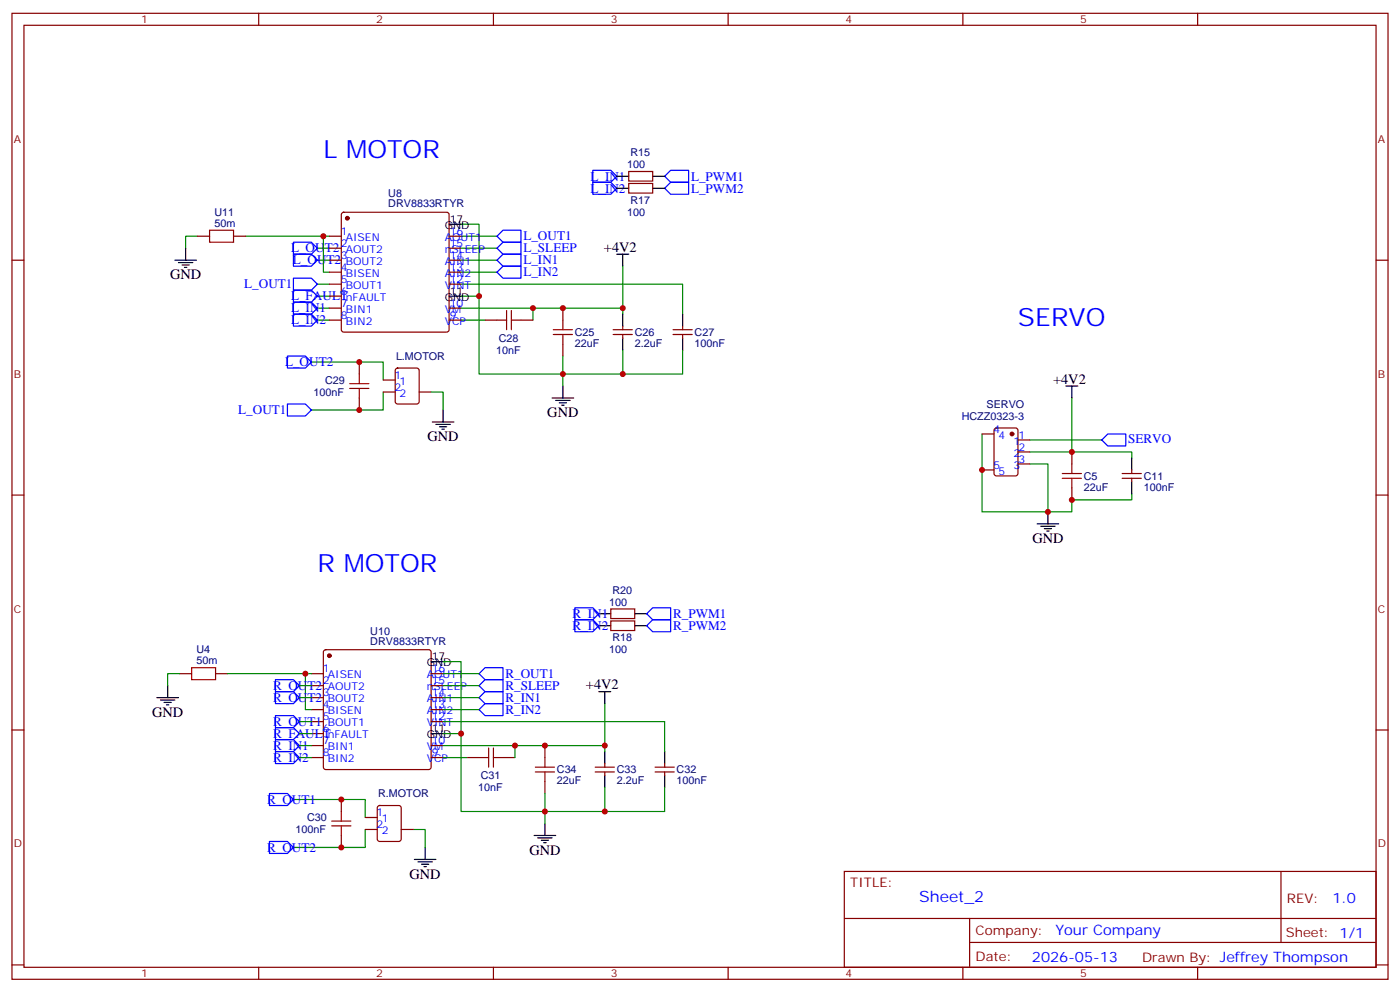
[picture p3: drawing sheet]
<svg xmlns="http://www.w3.org/2000/svg" width="412mm" height="292mm" viewBox="0 0 412 292" stroke-linecap="round" stroke-linejoin="round" font-family="sans-serif">
<g fill="none" stroke="#870000" stroke-width=".35">
<path d="M3.5 3.9h405.4v284.4h-405.4zM7.1 7.4h398.2v277.3h-398.2zM76.2 3.9v3.5M145.3 3.9v3.5M214.5 3.9v3.5M283.6 3.9v3.5M352.8 3.9v3.5M185.2 54h7.1v2.8h-7.1zM185.2 50.5h7.1v2.8h-7.1zM3.5 76.6h3.6M58.2 69.5h3.5M68.8 69.5h3.5"/>
<path d="M97 76.6h3.5M97 69.5h3.5M97 73.1h3.5M100.8 62.7l.4-.2h30.4l.5 .2 .2 .5v33.8l-.2 .5-.5 .3h-30.4l-.5-.3-.2-.5v-33.8zM132.3 76.6h3.5M132.3 69.5h3.5M132.3 73.1h3.5M405.3 76.6h3.6M97 94.2h3.5M97 80.1h3.5M97 83.6h3.5M97 87.2h3.5"/>
<path d="M97 90.7h3.5M132.3 94.2h3.5M132.3 80.1h3.5M132.3 83.6h3.5M132.3 90.7h3.5M142.9 94.2h3.5M153.5 94.2h3.5M165.8 90.7v3.5M180.6 98.5h5.7M180.6 97h5.7M183.4 96v1M183.4 98.5v1"/>
<path d="M198.3 98.5h5.6M198.3 97h5.6M201.1 96v1M201.1 98.5v1M105.8 106.6v3.5M105.8 117.2v3.5M112.9 111.9h3.5M112.9 115.4h3.5M116.7 108.5l.4-.2h5.7l.6 .5 .1 9.4-.5 .7h-5.9l-.6-.4-.1-9.5zM123.5 115.4h3.5M165.8 101.3v3.5M289.3 127.7h3.5"/>
<path d="M289.3 138.3h3.5M293 126.2l.5-.2h5.7l.6 .4 .1 13-.5 .6-5.9 .1-.6-.5-.1-12.9zM299.9 129.5h3.5M299.9 133h3.5M299.9 136.6h3.5M315.7 133v3.6M330.6 139.4h5.6M333.4 138.3v1.1M3.5 145.7h3.6M315.7 143.6v3.5M330.6 140.8h5.6M333.4 140.8v1.1"/>
<path d="M405.3 145.7h3.6M179.9 179.2h7.1v2.9h-7.1zM52.9 198.3h3.5M63.5 198.3h3.5M91.7 198.3h3.5M95.5 191.4l.5-.2h30.3l.5 .2 .2 .5v33.9l-.2 .5-.5 .2h-30.3l-.5-.2-.3-.5v-33.9zM127 198.3h3.5M179.9 182.8h7.1v2.8h-7.1zM3.5 214.9h3.6M91.7 201.8h3.5M91.7 205.4h3.5M91.7 208.9h3.5"/>
<path d="M91.7 212.4h3.5M91.7 215.9h3.5M91.7 219.5h3.5M127 201.8h3.5M127 205.4h3.5M127 208.9h3.5M127 212.4h3.5M127 219.5h3.5M160.5 219.5v3.5M405.3 214.9h3.6M91.7 223h3.5M100.5 235.3v3.6"/>
<path d="M111.4 237.3l.4-.2h5.7l.6 .4 .1 9.5-.5 .6-5.9 .1-.6-.5-.1-9.4zM127 223h3.5M137.6 223h3.5M148.2 223h3.5M160.5 230v3.6M175.3 227.2h5.7M175.3 225.8h5.7M178.2 224.8v1M178.2 227.2v1.1M193 227.2h5.6M193 225.8h5.6M195.8 224.8v1"/>
<path d="M195.8 227.2v1.1M100.5 245.9v3.5M107.6 240.6h3.5M107.6 244.2h3.5M118.2 244.2h3.5M248.7 256.5h156.6v28.2h-156.6zM377.3 256.5v20.9M248.7 270.4h156.5M285.6 277.4h119.6M285.6 270.4v14.1M3.5 284h3.6M76.2 284.7v3.6"/>
<path d="M145.3 284.7v3.6M214.5 284.7v3.6M283.6 284.7v3.6M352.8 284.7v3.6M405.3 284h3.6"/>
</g>
<g fill="#870000" stroke="#870000" stroke-width=".35">
<circle cx="97" cy="193" r=".53"/>
<circle cx="102.3" cy="64.2" r=".53"/>
<circle cx="298.1" cy="127.7" r=".53"/>
</g>
<g fill="none" stroke="#000" stroke-width=".35">
<path d="M181.7 55.4h3.5M181.7 51.9h3.5M192.3 55.4h3.5M192.3 51.9h3.5M51.5 76.6h6.4M52.6 77.3h4.2M53.6 78h2.1M54.3 78.7h.7M54.7 73.1v3.5M132.3 66h3.5M181.7 74.8h3.5M183.4 74.8v3.6"/>
<path d="M132.3 87.2h3.5M183.4 92.5v3.5M183.4 99.5v3.5M201.1 92.5v3.5M201.1 99.5v3.5M162.6 117.2h6.4M163.7 117.9h4.2M164.7 118.6h2.2M165.5 119.3h.7M165.8 113.6v3.6M314 113.6h3.5M315.7 113.6v3.6"/>
<path d="M127.4 124.2h6.3M128.4 124.9h4.2M129.5 125.6h2.1M130.2 126.3h.7M130.5 120.7v3.5M333.4 134.8v3.5M305.5 154.2h6.4M306.6 154.9h4.2M307.6 155.6h2.1M308.3 156.3h.7M308.7 150.7v3.5M333.4 141.9v3.5"/>
<path d="M127 194.8h3.5M176.4 180.7h3.5M176.4 184.2h3.5M187 180.7h3.5M187 184.2h3.5M46.2 205.4h6.4M47.3 206.1h4.2M48.3 206.8h2.1M49 207.5h.7M49.4 201.8v3.6M127 215.9h3.5M176.4 203.6h3.5"/>
<path d="M178.2 203.6v3.5M178.2 221.2v3.6M178.2 228.3v3.5M195.8 221.2v3.6M195.8 228.3v3.5M122.1 253h6.3M123.1 253.7h4.3M124.2 254.4h2.1M124.9 255.1h.7M125.2 249.4v3.6M157.3 245.9h6.4M158.4 246.6h4.2"/>
<path d="M159.5 247.3h2.1M160.2 248h.7M160.5 242.4v3.5"/>
</g>
<g fill="none" stroke="#a10000" stroke-width=".35">
<path d="M61.7 67.8h7.1v3.5h-7.1zM146.4 94.2h2.8M149.2 91.4v5.6M150.6 91.4v5.6M150.6 94.2h2.9M163 98.5h5.6M163 97h5.6M165.8 94.2v2.8M165.8 98.5v2.8M103 114.3h5.7M103 112.9h5.7M105.8 110.1v2.8"/>
<path d="M105.8 114.3v2.9M312.9 139.4h5.7M315.7 136.6v2.8M312.9 140.8h5.7M315.7 140.8v2.8M56.4 196.5h7.1v3.6h-7.1zM100.5 238.9v2.8M141.1 223h2.8M143.9 220.2v5.6M145.3 220.2v5.6M145.3 223h2.9M157.7 227.2h5.6"/>
<path d="M157.7 225.8h5.6M160.5 223v2.8M160.5 227.2v2.8M97.7 243.1h5.7M97.7 241.7h5.7M100.5 243.1v2.8"/>
</g>
<g fill="none" stroke="#008700" stroke-width=".35">
<path d="M58.2 69.5h-3.5v3.6M72.3 69.5h24.7M93.5 73.1h3.5M93.5 76.6h3.5M95.2 69.5v10.6h1.8M135.8 66h5.3v44.1h42.3v-7.1M135.8 73.1h10.6M135.8 76.6h10.6M135.8 69.5h10.6M183.4 78.4v12.3M93.5 83.6h3.5M93.5 87.2h3.5"/>
<path d="M93.5 94.2h3.5M93.5 90.7h3.5M135.8 83.6h65.3v8.9M135.8 90.7h47.6v1.8M135.8 80.1h10.6M135.8 87.2h5.3M135.8 94.2h7.1M157 90.7v3.5M91.7 106.6h21.2v5.3M112.9 115.4v5.3h-21.2M127 115.4h3.5v5.3M165.8 104.8v8.8"/>
<path d="M201.1 103v7.1h-17.7M315.7 117.2v15.8h-12.3M289.3 127.7v23h19.4v-14.1h-5.3M303.4 129.5h21.2M315.7 133h17.7v1.8M333.4 145.4v1.7h-17.7v3.6h-7M52.9 198.3h-3.5v3.5M67 198.3h24.7M90 198.3v10.6h1.7M130.5 194.8h5.3v44.1h42.4v-7.1M130.5 198.3h10.6M88.2 219.5h3.5"/>
<path d="M88.2 215.9h3.5M88.2 201.8h3.5M88.2 205.4h3.5M88.2 212.4h3.5M130.5 219.5h47.7v1.7M130.5 212.4h65.3v8.8M130.5 215.9h5.3M130.5 201.8h10.6M130.5 205.4h10.6M130.5 208.9h10.6M151.7 219.5v3.5M178.2 207.1v12.4"/>
<path d="M86.4 235.3h21.2v5.3M88.2 223h3.5M130.5 223h7.1M160.5 233.6v8.8M195.8 231.8v7.1h-17.6M107.6 244.2v5.2h-21.2M121.7 244.2h3.5v5.2"/>
</g>
<g fill="none" stroke="#00f" stroke-width=".35">
<path d="M174.6 53.7h5.3l1.8 1.7-1.8 1.8h-5.3zM174.6 50.1h5.3l1.8 1.8-1.8 1.8h-5.3zM195.8 55.4l1.8-1.7h5.2v3.5h-5.2zM197.6 50.1h5.2v3.6h-5.2l-1.8-1.8zM86.4 71.3h5.3l1.8 1.8-1.8 1.7h-5.3zM86.4 74.8h5.3l1.8 1.8-1.8 1.8h-5.3zM146.4 73.1l1.8-1.8h5.3v3.5h-5.3zM146.4 76.6l1.8-1.8h5.3v3.6h-5.3zM148.2 67.8h5.3v3.5h-5.3l-1.8-1.8zM86.4 81.9h5.3l1.8 1.7-1.8 1.8h-5.3zM86.4 85.4h5.3l1.8 1.8-1.8 1.7h-5.3zM86.4 92.5h5.3l1.8 1.7-1.8 1.8h-5.3z"/>
<path d="M86.4 88.9h5.3l1.8 1.8-1.8 1.8h-5.3zM146.4 80.1l1.8-1.7h5.3v3.5h-5.3zM84.7 118.9h5.3l1.7 1.8-1.7 1.7h-5.3zM84.7 104.8h5.3l1.7 1.8-1.7 1.7h-5.3zM326.3 127.7h5.3v3.6h-5.3l-1.7-1.8zM169.3 178.9h5.3l1.8 1.8-1.8 1.7h-5.3zM141.1 198.3l1.8-1.8h5.3v3.6h-5.3zM169.3 182.4h5.3l1.8 1.8-1.8 1.7h-5.3zM190.5 180.7l1.8-1.8h5.3v3.5h-5.3zM190.5 184.2l1.8-1.8h5.3v3.5h-5.3zM81.1 217.7h5.3l1.8 1.8-1.8 1.7h-5.3zM81.1 214.2h5.3l1.8 1.7-1.8 1.8h-5.3z"/>
<path d="M81.1 210.6h5.3l1.8 1.8-1.8 1.8h-5.3zM81.1 203.6h5.3l1.8 1.8-1.8 1.7h-5.3zM81.1 200.1h5.3l1.8 1.7-1.8 1.8h-5.3zM141.1 205.4l1.8-1.8h5.3v3.5h-5.3zM141.1 208.9l1.8-1.8h5.3v3.5h-5.3zM141.1 201.8l1.8-1.7h5.3v3.5h-5.3zM79.4 233.6h5.3l1.7 1.7-1.7 1.8h-5.3zM81.1 221.2h5.3l1.8 1.8-1.8 1.8h-5.3zM79.4 247.7h5.3l1.7 1.7-1.7 1.8h-5.3z"/>
</g>
<g fill="#c00">
<circle cx="178.2" cy="238.9" r=".88"/>
<circle cx="90" cy="198.3" r=".88"/>
<circle cx="160.5" cy="219.5" r=".88"/>
<circle cx="160.5" cy="238.9" r=".88"/>
<circle cx="151.7" cy="219.5" r=".88"/>
<circle cx="135.8" cy="215.9" r=".88"/>
<circle cx="178.2" cy="219.5" r=".88"/>
<circle cx="100.5" cy="235.3" r=".88"/>
<circle cx="100.5" cy="249.4" r=".88"/>
<circle cx="105.8" cy="120.7" r=".88"/>
<circle cx="105.8" cy="106.6" r=".88"/>
<circle cx="183.4" cy="90.7" r=".88"/>
<circle cx="141.1" cy="87.2" r=".88"/>
<circle cx="157" cy="90.7" r=".88"/>
<circle cx="165.8" cy="110.1" r=".88"/>
<circle cx="165.8" cy="90.7" r=".88"/>
<circle cx="95.3" cy="69.5" r=".88"/>
<circle cx="183.4" cy="110.1" r=".88"/>
<circle cx="315.7" cy="133" r=".88"/>
<circle cx="308.7" cy="150.7" r=".88"/>
<circle cx="289.3" cy="138.3" r=".88"/>
<circle cx="315.7" cy="147.1" r=".88"/>
</g>
<g font-size="7.4" fill="#00f">
<text x="95.2" y="46.6">L MOTOR</text>
<text x="299.9" y="96">SERVO</text>
<text x="93.5" y="168.3">R MOTOR</text>
</g>
<text font-size="4.6" fill="#00f" x="270.8" y="265.5">Sheet_2</text>
<g font-size="4.2">
<text x="177.9" y="74.1">+4V2</text>
<text x="50.1" y="82.2">GND</text>
<text x="310.2" y="112.9">+4V2</text>
<text x="161.2" y="122.8">GND</text>
<text x="125.9" y="129.9">GND</text>
<text x="304.1" y="159.8">GND</text>
<text x="172.6" y="202.9">+4V2</text>
<text x="44.8" y="211">GND</text>
<text x="155.9" y="251.6">GND</text>
<text x="120.6" y="258.6">GND</text>
</g>
<g font-size="4.2" fill="#00f">
<text x="392.5" y="265.8">1.0</text>
<text x="310.9" y="275.3">Your Company</text>
<text x="304" y="283.1">2026-05-13</text>
</g>
<g font-size="3.9" fill="#00f">
<text x="173.9" y="53.1">L_IN1</text>
<text x="203.6" y="53.2">L_PWM1</text>
<text x="173.9" y="56.7">L_IN2</text>
<text x="203.6" y="56.7">L_PWM2</text>
<text x="154.2" y="70.7">L_OUT1</text>
<text x="85.7" y="74.3">L_OUT2</text>
<text x="86.3" y="77.8">L_OUT2</text>
<text x="154.2" y="74.2">L_SLEEP</text>
<text x="154.2" y="77.7">L_IN1</text>
<text x="154.2" y="81.3">L_IN2</text>
<text x="71.9" y="84.9">L_OUT1</text>
<text x="85.7" y="88.4">L_FAULT</text>
<text x="85.7" y="95.5">L_IN2</text>
<text x="85.7" y="91.9">L_IN1</text>
<text x="84" y="107.8">L_OUT2</text>
<text x="70.2" y="121.9">L_OUT1</text>
<text x="332.3" y="130.5">SERVO</text>
<text x="168.6" y="181.9">R_IN1</text>
<text x="168.6" y="185.4">R_IN2</text>
<text x="198.3" y="181.9">R_PWM1</text>
<text x="198.3" y="185.4">R_PWM2</text>
<text x="80.4" y="203.1">R_OUT2</text>
<text x="148.9" y="203.1">R_SLEEP</text>
<text x="148.9" y="199.6">R_OUT1</text>
<text x="80.4" y="206.6">R_OUT2</text>
<text x="148.9" y="206.6">R_IN1</text>
<text x="80.4" y="213.7">R_OUT1</text>
<text x="148.9" y="210.1">R_IN2</text>
<text x="80.4" y="220.7">R_IN1</text>
<text x="80.4" y="217.2">R_FAULT</text>
<text x="80.4" y="224.2">R_IN2</text>
<text x="78.7" y="236.6">R_OUT1</text>
<text x="78.7" y="250.7">R_OUT2</text>
</g>
<g font-size="3.9" fill="#800">
<text x="250.5" y="261.1">TITLE:</text>
<text x="379.1" y="265.8">REV:</text>
<text x="287.4" y="275.3">Company:</text>
<text x="378.7" y="275.9">Sheet: 1/1</text>
<text x="287.4" y="283">Date:</text>
<text x="336.4" y="283.1">Drawn By: Jeffrey Thompson</text>
</g>
<g font-size="3.2" fill="#800">
<text x="41.6" y="6.9">1</text>
<text x="110.8" y="6.9">2</text>
<text x="179.9" y="6.9">3</text>
<text x="249.1" y="6.9">4</text>
<text x="318.2" y="6.9">5</text>
<text x="4.1" y="42">A</text>
<text x="405.9" y="42">A</text>
<text x="4.1" y="111.2">B</text>
<text x="405.9" y="111.2">B</text>
<text x="4.1" y="180.3">C</text>
<text x="405.9" y="180.3">C</text>
<text x="4.1" y="249.4">D</text>
<text x="405.9" y="249.4">D</text>
<text x="41.6" y="287.7">1</text>
<text x="110.8" y="287.7">2</text>
<text x="179.9" y="287.7">3</text>
<text x="249.1" y="287.7">4</text>
<text x="318.2" y="287.7">5</text>
</g>
<g font-size="3.2" fill="#000080">
<text x="185.7" y="45.9">R15</text>
<text x="184.8" y="49.5">100</text>
<text x="114.4" y="58">U8</text>
<text x="63.2" y="63.5">U11</text>
<text x="114.4" y="61.1">DRV8833RTYR</text>
<text x="184.8" y="63.6">100</text>
<text x="185.7" y="60.1">R17</text>
<text x="63.2" y="66.7">50m</text>
<text x="146.9" y="100.7">C28</text>
<text x="169.3" y="98.9">C25</text>
<text x="187" y="98.9">C26</text>
<text x="204.6" y="98.9">C27</text>
<text x="116.6" y="106">L.MOTOR</text>
<text x="146.2" y="104.2">10nF</text>
<text x="169.3" y="102.1">22uF</text>
<text x="187" y="102.1">2.2uF</text>
<text x="204.6" y="102">100nF</text>
<text x="95.8" y="113">C29</text>
<text x="92.3" y="116.5">100nF</text>
<text x="283.3" y="123.5">HCZZ0323-3</text>
<text x="290.6" y="120">SERVO</text>
<text x="319.3" y="141.2">C5</text>
<text x="336.9" y="141.2">C11</text>
<text x="319.3" y="144.4">22uF</text>
<text x="336.9" y="144.4">100nF</text>
<text x="179.5" y="178.2">100</text>
<text x="180.4" y="174.7">R20</text>
<text x="109.1" y="189.8">DRV8833RTYR</text>
<text x="109.1" y="186.8">U10</text>
<text x="180.4" y="188.8">R18</text>
<text x="57.9" y="195.5">50m</text>
<text x="57.9" y="192.3">U4</text>
<text x="179.5" y="192.4">100</text>
<text x="164" y="227.6">C34</text>
<text x="181.7" y="227.6">C33</text>
<text x="199.3" y="227.6">C32</text>
<text x="140.9" y="233">10nF</text>
<text x="141.6" y="229.4">C31</text>
<text x="164" y="230.8">22uF</text>
<text x="181.7" y="230.8">2.2uF</text>
<text x="199.3" y="230.8">100nF</text>
<text x="111.4" y="234.7">R.MOTOR</text>
<text x="87.1" y="245.3">100nF</text>
<text x="90.5" y="241.8">C30</text>
</g>
<g font-size="3.2">
<text x="132.5" y="65.7">17</text>
<text x="131" y="67.4">GND</text>
<text x="131" y="88.6">GND</text>
<text x="132.5" y="86.8">11</text>
<text x="125.7" y="196.2">GND</text>
<text x="127.2" y="194.4">17</text>
<text x="127.2" y="215.6">11</text>
<text x="125.7" y="217.3">GND</text>
</g>
<g font-size="3.2" fill="#00f">
<text x="100.4" y="69.2">1</text>
<text x="101.8" y="70.9">AISEN</text>
<text x="131" y="70.9">AOUT1</text>
<text x="132.5" y="69.2">16</text>
<text x="100.4" y="72.7">2</text>
<text x="100.4" y="76.2">3</text>
<text x="101.8" y="74.5">AOUT2</text>
<text x="101.8" y="78">BOUT2</text>
<text x="131" y="78">AIN1</text>
<text x="131" y="74.5">nSLEEP</text>
<text x="132.5" y="76.2">14</text>
<text x="132.5" y="72.7">15</text>
<text x="100.4" y="79.8">4</text>
<text x="100.4" y="83.3">5</text>
<text x="101.8" y="81.5">BISEN</text>
<text x="131" y="81.5">AIN2</text>
<text x="132.5" y="83.3">12</text>
<text x="132.5" y="79.8">13</text>
<text x="100.4" y="86.8">6</text>
<text x="101.8" y="85.1">BOUT1</text>
<text x="101.8" y="88.6">nFAULT</text>
<text x="131" y="85.1">VINT</text>
<text x="100.4" y="90.3">7</text>
<text x="100.4" y="93.9">8</text>
<text x="101.8" y="92.1">BIN1</text>
<text x="101.8" y="95.6">BIN2</text>
<text x="131" y="95.6">VCP</text>
<text x="131" y="92.1">VM</text>
<text x="132.5" y="93.9">9</text>
<text x="132.5" y="90.3">10</text>
<text x="116.2" y="111.5">1</text>
<text x="117.7" y="113.3">1</text>
<text x="116.2" y="115">2</text>
<text x="117.7" y="116.8">2</text>
<text x="292.6" y="127.4">4</text>
<text x="294.1" y="129.2">4</text>
<text x="298.6" y="130.9">1</text>
<text x="300" y="129.2">1</text>
<text x="292.6" y="138">5</text>
<text x="298.6" y="134.4">2</text>
<text x="298.6" y="138">3</text>
<text x="300" y="132.7">2</text>
<text x="300" y="136.2">3</text>
<text x="294.1" y="139.7">5</text>
<text x="95.1" y="197.9">1</text>
<text x="127.2" y="197.9">16</text>
<text x="95.1" y="201.5">2</text>
<text x="96.6" y="199.7">AISEN</text>
<text x="96.6" y="203.2">AOUT2</text>
<text x="125.7" y="203.2">nSLEEP</text>
<text x="125.7" y="199.7">AOUT1</text>
<text x="127.2" y="201.5">15</text>
<text x="95.1" y="205">3</text>
<text x="95.1" y="208.5">4</text>
<text x="96.6" y="206.8">BOUT2</text>
<text x="125.7" y="206.8">AIN1</text>
<text x="127.2" y="208.5">13</text>
<text x="127.2" y="205">14</text>
<text x="95.1" y="212.1">5</text>
<text x="95.1" y="215.6">6</text>
<text x="96.6" y="210.3">BISEN</text>
<text x="96.6" y="213.8">BOUT1</text>
<text x="125.7" y="213.8">VINT</text>
<text x="125.7" y="210.3">AIN2</text>
<text x="127.2" y="212.1">12</text>
<text x="95.1" y="219.1">7</text>
<text x="96.6" y="217.3">nFAULT</text>
<text x="96.6" y="220.9">BIN1</text>
<text x="125.7" y="220.9">VM</text>
<text x="127.2" y="219.1">10</text>
<text x="95.1" y="222.6">8</text>
<text x="96.6" y="224.4">BIN2</text>
<text x="125.7" y="224.4">VCP</text>
<text x="127.2" y="222.6">9</text>
<text x="110.9" y="240.3">1</text>
<text x="110.9" y="243.8">2</text>
<text x="112.4" y="242">1</text>
<text x="112.4" y="245.6">2</text>
</g>
</svg>
